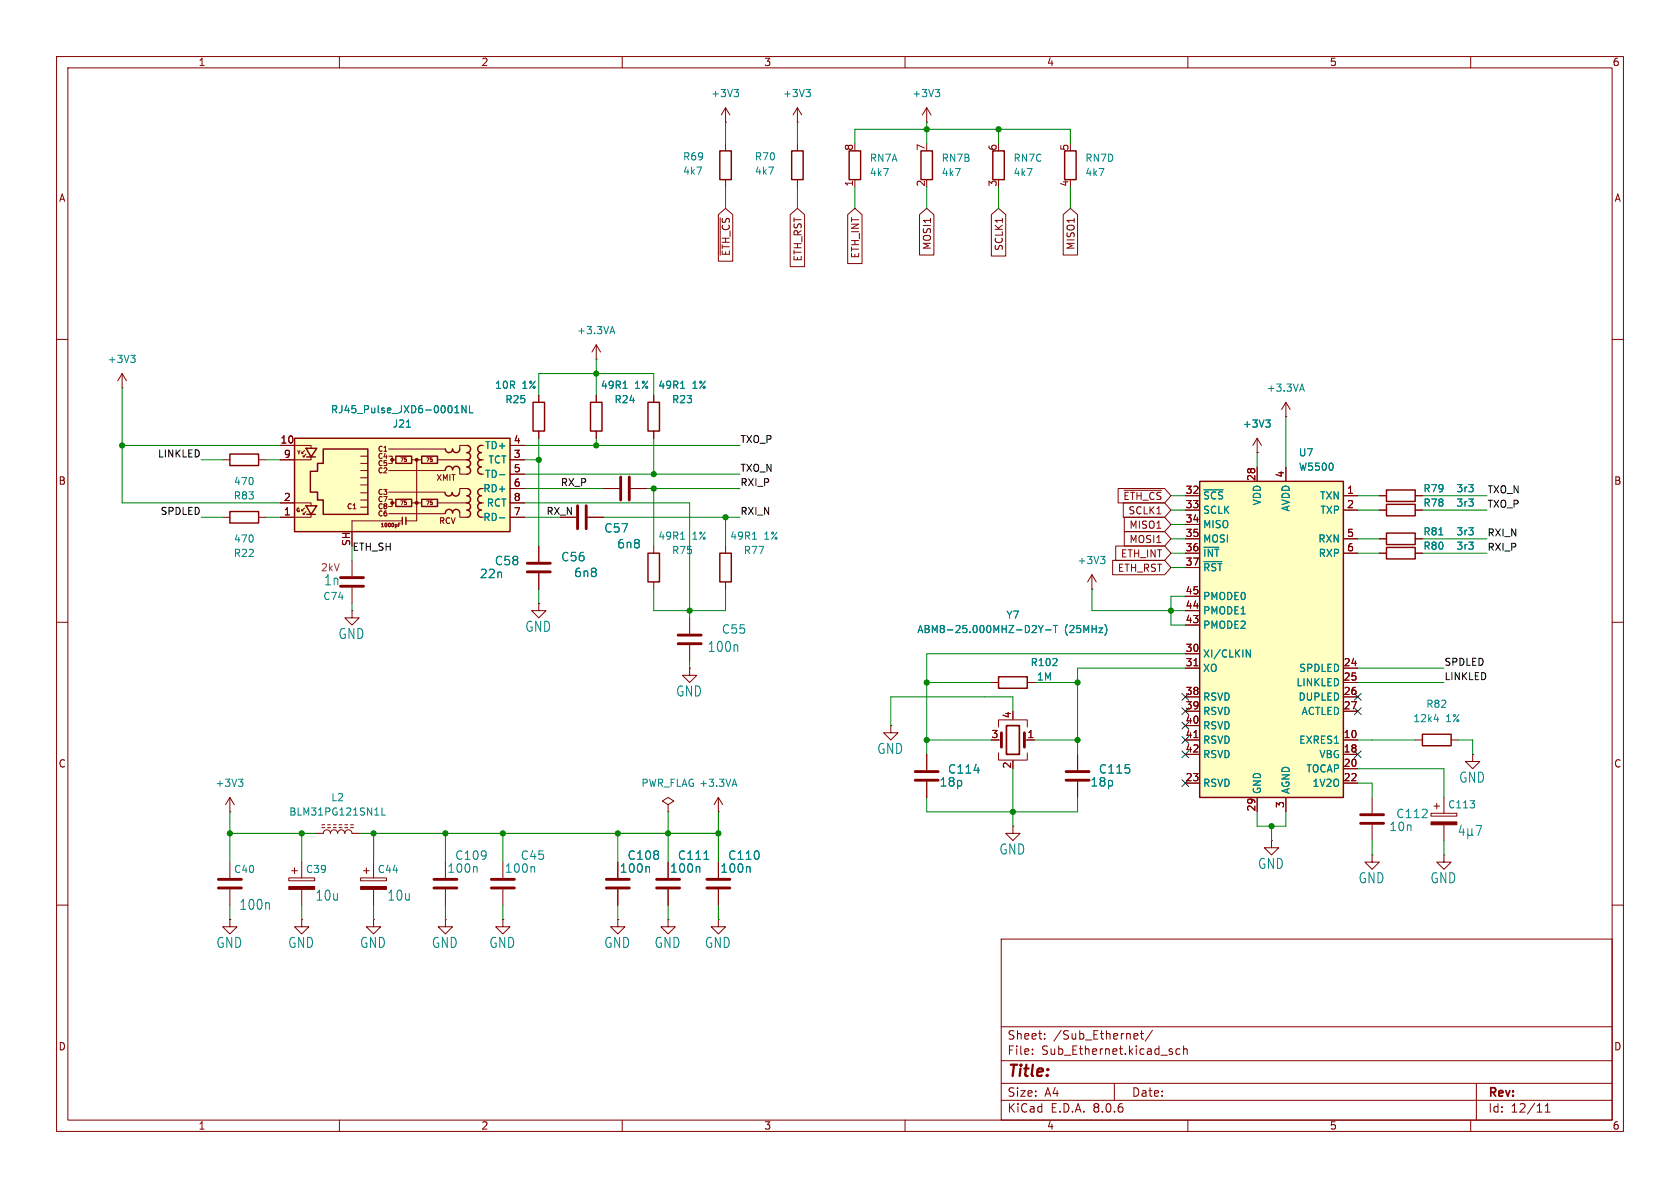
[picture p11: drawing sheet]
<svg xmlns="http://www.w3.org/2000/svg" width="297mm" height="210mm" viewBox="0 0 297 210" stroke-linecap="round" stroke-linejoin="round" font-family="sans-serif">
<g fill="none" stroke="#840000" stroke-width=".18">
<path d="M10 10h277v190h-277zM12 12h273v186h-273zM60 10v2M110 10v2M160 10v2M210 10v2M260 10v2M10 60h2M285 60h2M39.4 91.4h1.2M45.7 91.4h1.3M10 110h2"/>
<path d="M193 104.1h.1M193 101.6l.8 1.3M193 101.6v2.5M193 101.6l-.7 1.3M285 110h2M10 160h2M118.1 157.2v2.8M127 157.2v2.8M285 160h2M118.1 162.6v1.2h1.3l-1.3 1.3-1.3-1.3h1.3M118.1 162.6h.1M177 166h108v32h-108z"/>
<path d="M60 198v2M110 198v2M160 198v2M177 194.5h108M177 191.5h108M177 187.5h108M177 181.5h108M182.5 186.3v.1M182.5 185.5v.1M184.7 183.6v.1M184.7 182.8v.1M197 191.5v3"/>
<path d="M200.7 182.7l.4 .1 .1 .3-.7 .1M201.1 183.6l-.4 .1M201.6 182.7h.6M201.8 182.2v1.3l.4 .2M203.7 182.1l-1.2 2M208.6 185.5l-.4-.1-.3 .3v.4l.1 .2h.6M209.2 185.5l.3-.1 .3 .1 .1 .9M209.2 184.9v1.5M210 198v2M260 198v2M261 191.5v6.5M273.2 196.6h.8"/>
<path d="M273.2 195.5l.4-.4v1.5"/>
</g>
<path d="M194.6 98.4h.7l-.4 .5M195.1 98.9l.2 .2v.3l-.2 .2M123.5 153.2l.2 .2v.8M124.5 151.9h.8M132.4 153.2l.2 .2v.8" fill="none" stroke="#008484" stroke-width=".18"/>
<path d="M116.1 155.4h4M116.1 157h4M125 155.4h4M125 157h4" fill="none" stroke="#840000" stroke-width=".51"/>
<path d="M40.6 90.4h5.1v2.1h-5.1z" fill="none" stroke="#840000" stroke-width=".25"/>
<path d="M212.1 85.1h25.4v55.9h-25.4z" fill="#ffffc2"/>
<g fill="none" stroke="#840000" stroke-width=".25">
<path d="M127.3 26.7h2v5.1h-2zM140 26.7h2v5.1h-2zM150.1 26.7h2v5.1h-2zM162.8 26.7h2v5.1h-2zM175.5 26.7h2v5.1h-2zM188.2 26.7h2v5.1h-2zM114.6 71.1h2v5.1h-2zM40.6 80.3h5.1v2h-5.1zM127.3 97.8h2v5.1h-2zM212.1 85.1h25.4v55.9h-25.4zM245.1 94.2h5.1v2.1h-5.1zM245.1 96.8h5.1v2h-5.1z"/>
<path d="M245.1 89.2h5.1v2h-5.1zM245.1 86.6h5.1v2h-5.1zM251.5 129.8h5v2h-5z"/>
</g>
<g fill="none" stroke="#840000" stroke-width=".18">
<path d="M128.3 19.1v2.5M128.3 19.1l-.8 1.2M128.3 19.1l.7 1.2M141 19.1l-.8 1.2M141 19.1v2.5M141 19.1l.7 1.2M163.8 19.1l.8 1.2M163.8 19.1v2.5M163.8 19.1l-.7 1.2M128.3 21.6h.1M128.3 25.4v1.3M128.3 31.8v1.2"/>
<path d="M141 21.6h.1M141 25.4v1.3M141 31.8v1.2M151.1 31.8v1.2M163.8 21.6h.1M115.6 69.9v1.2M115.6 76.2v1.3M222.2 77.5v2.5M222.2 77.5l.8 1.2M222.2 77.5l-.7 1.2M227.3 73.7h.1M227.3 71.1v2.6"/>
<path d="M227.3 71.1l-.7 1.3M227.3 71.1l.8 1.3M39.4 81.3h1.2M45.7 81.3h1.3M62.2 99.1v2.8M99.1 91.4h2.8M103.9 91.4h2.8M128.3 96.5v1.3M209.5 87.6h2.6M209.5 90.2h2.6M209.5 92.7h2.6M209.5 95.3h2.6"/>
<path d="M209.5 97.8h2.6M222.2 80h.1M222.2 82.6v2.5M227.3 82.6v2.5M237.5 87.6h2.5M237.5 90.2h2.5M237.5 95.3h2.5M237.5 97.8h2.5M243.8 87.6h1.3M243.8 90.2h1.3M243.8 95.3h1.3M243.8 97.8h1.3"/>
<path d="M250.2 87.6h1.3M250.2 90.2h1.3M250.2 95.3h1.3M250.2 97.8h1.3M62.2 108v1.2h1.3l-1.3 1.3-1.2-1.3h1.2M62.2 108h.1M62.2 103.9v2.8M95.2 106.7v1.3h1.3l-1.3 1.2-1.2-1.2h1.2M95.2 106.7h.1M121.9 118.1v1.3h1.3l-1.3 1.3-1.3-1.3h1.3M121.9 118.1h.1M121.9 109.2v2.8"/>
<path d="M121.9 114v2.8M128.3 102.9v1.2M209.5 118.1h2.6M209.5 115.6h2.6M209.5 100.3h2.6M209.5 110.5h2.6M209.5 108h2.6M209.5 105.4h2.6M211.1 117.7h.7M237.5 118.1h2.5M157.5 128.3v1.2h1.2l-1.2 1.3-1.3-1.3h1.3M157.5 128.3h.1"/>
<path d="M190.5 133.4v2.7M190.5 138.2v2.8M209.5 130.8h2.6M209.5 133.4h2.6M209.5 138.4h2.6M209.5 123.2h2.6M209.5 125.7h2.6M209.5 128.3h2.6M211.1 130.4h.7M237.5 130.8h2.5M237.5 133.4h2.5M237.5 135.9h2.5"/>
<path d="M237.5 138.4h2.5M237.5 120.7h2.5M237.5 123.2h2.5M237.5 125.7h2.5M250.2 130.8h1.3M256.5 130.8h1.3M260.3 133.4v1.2h1.3l-1.3 1.3-1.2-1.3h1.2M260.3 133.4h.1M40.6 143.5h.1M40.6 141v2.5M40.6 152.4v2.8M40.6 157.2v2.8"/>
<path d="M40.6 141l.8 1.2M40.6 141l-.7 1.2M51.1 155.2h4.5v.5h-4.5zM51.6 153.9h1M52.1 153.4v1M53.3 152.4v2.8M53.3 157.2v2.8M55.9 147.3h1.2a.64 .64 0 0 1 .7-.6 .64 .64 0 0 1 .6 .6 .64 .64 0 0 1 .7-.6 .64 .64 0 0 1 .6 .6 .64 .64 0 0 1 .6-.6 .64 .64 0 0 1 .7 .6 .64 .64 0 0 1 .6-.6 .64 .64 0 0 1 .6 .6h1.3M56.9 146.3h.5M56.9 145.8h.5M57.9 146.3h.5M57.9 145.8h.5"/>
<path d="M58.9 146.3h.5M58.9 145.8h.5M59.9 146.3h.6M59.9 145.8h.6M61 146.3h.5M61 145.8h.5M62 146.3h.5M62 145.8h.5M63.8 155.2h4.5v.5h-4.5zM64.3 153.9h1M64.8 153.4v1M66 152.4v2.8"/>
<path d="M66 157.2v2.8M78.7 157.2v2.8M88.9 157.2v2.8M109.2 157.2v2.8M118.1 142.2l1-.6-1-.6-1 .6 1 .6v1.3M118.1 143.5h.1M127 143.5h.1M127 141l-.8 1.2M127 141v2.5M127 141l.8 1.2M179.1 146.1v1.2h1.2l-1.2 1.3-1.3-1.3h1.3M179.1 146.1h.1"/>
<path d="M222.2 141v2.5M224.8 148.6v1.3h1.3l-1.3 1.2-1.3-1.2h1.3M224.8 148.6h.1M227.3 141v2.5M242.6 151.1v1.3h1.2l-1.2 1.3-1.3-1.3h1.3M242.6 151.1h.1M242.6 141v2.8M242.6 145.8v2.8M253 143.8h4.6v.5h-4.6zM253.5 142.5h1M254 142v1M255.3 151.1v1.3h1.2l-1.2 1.3-1.3-1.3h1.3"/>
<path d="M255.3 151.1h.1M255.3 141v2.8M255.3 145.8v2.8M40.6 162.6v1.2h1.3l-1.3 1.3-1.2-1.3h1.2M40.6 162.6h.1M53.3 162.6v1.2h1.3l-1.3 1.3-1.2-1.3h1.2M53.3 162.6h.1M66 162.6v1.2h1.3l-1.3 1.3-1.2-1.3h1.2M66 162.6h.1M78.7 162.6v1.2h1.3l-1.3 1.3-1.2-1.3h1.2M78.7 162.6h.1M88.9 162.6v1.2h1.3l-1.3 1.3-1.3-1.3h1.3"/>
<path d="M88.9 162.6h.1M109.2 162.6v1.2h1.3l-1.3 1.3-1.3-1.3h1.3M109.2 162.6h.1M127 162.6v1.2h1.3l-1.3 1.3-1.3-1.3h1.3M127 162.6h.1"/>
</g>
<g fill="none" stroke="#008484" stroke-width=".18">
<path d="M129.8 15.8h.8l-.5 .5M130.3 16.3l.3 .2v.3l-.3 .3M142.5 15.8h.8l-.5 .5M143 16.3l.3 .2v.3l-.3 .3M165.3 15.8h.8l-.4 .5M165.9 16.3l.2 .2v.3l-.2 .3M120.3 68.7h.7M223.8 74.2h.7l-.4 .5M224.3 74.7l.2 .3v.3l-.2 .2M229.9 68.8h.6M230.2 67.9l.4 1.3M133 95.3h.7"/>
<path d="M212.8 86.6h3.5M212.8 99.3h3.2M254.4 94.6h.7M220.3 114.9l.7 1.2v-1.2M42.2 137.7h.7l-.4 .5M42.7 138.2l.2 .3v.3l-.2 .2M129.5 138.6h.6M129.8 137.7l.5 1.3M253.5 127.2h.8M67.5 142.8v1.3h.6M84.1 153.2l.2 .2v.8M94.3 153.2l.2 .2v.8"/>
<path d="M114.6 153.2l.2 .2v.8M258.3 145.8l-.3 1.3h.9M258.7 146.5v1.2M259.5 146.5v1.8M259.5 147.4l.2 .3h.3l.2-.3M260.2 147.4l.2 .3M260.2 146.5v.9M260.9 145.9h1l-.6 1.8"/>
</g>
<g fill="#840000" stroke="#840000" stroke-width=".18">
<path d="M253 145.3h4.6v.5h-4.6z"/>
<path d="M51.1 156.7h4.5v.5h-4.5z"/>
<path d="M63.8 156.7h4.5v.5h-4.5z"/>
</g>
<g fill="none" stroke="#840000" stroke-width=".51">
<path d="M102.1 89.4v4.1M103.6 89.4v4.1M60.2 103.6h4.1M60.2 102.1h4.1M119.9 112.3h4.1M119.9 113.8h4.1M188.5 136.4h4M188.5 137.9h4M38.6 155.4h4.1M38.6 157h4.1M76.7 155.4h4.1M76.7 157h4.1"/>
<path d="M86.9 155.4h4M86.9 157h4M107.2 155.4h4.1M107.2 157h4.1M240.5 144h4.1M240.5 145.5h4.1"/>
</g>
<path d="M52.1 77.5h38.1v16.5h-38.1z" fill="#ffffc2"/>
<g fill="#840000" stroke="#840000" stroke-width=".18">
<circle cx="73.7" cy="88.9" r=".25"/>
<circle cx="73.7" cy="81.3" r=".25"/>
<circle cx="69.3" cy="88.9" r=".25"/>
<circle cx="69.3" cy="81.3" r=".25"/>
</g>
<g fill="none" stroke="#840000" stroke-width=".18">
<path d="M127 37.9l1.3-1.1 1.2 1.1v8.3h-2.5zM127.3 38.5v6.6M139.7 37.9l1.3-1.1 1.2 1.1v9.2h-2.5zM149.9 37.9l1.2-1.1 1.3 1.1v8.7h-2.5zM162.6 37.9l1.2-1.1 1.3 1.1v7.2h-2.5zM175.3 37.9l1.2-1.1 1.3 1.1v7.4h-2.5zM188 37.9l1.2-1.1 1.3 1.1v7.2h-2.5zM21.6 68.6h.1M21.6 66l.8 1.3M21.6 66v2.6M21.6 66l-.8 1.3M49.5 78.7h5.5v.5"/>
<path d="M53.3 79.9v.2M53.8 79.6l-.5 .5h.3M68.7 79.4h10M82.5 78.7h-1.2v.7M90.2 78.7h2.5M95.2 69.9v1.2M95.2 76.2v1.3M105.4 63.5h.1M105.4 61l-.8 1.2M105.4 61v2.5M105.4 69.9v1.2M105.4 76.2v1.3"/>
<path d="M105.4 61l.8 1.2M115.6 69.9v1.2M115.6 76.2v1.3M49.5 88.9h5.5v.5M53.3 90v.3M53.6 80.5v.3M53.6 90.7v.2M53.8 89.8l-.5 .5h.3M54.1 90.4l-.5 .5h.2M54.1 80.3l-.5 .5h.2M55 90.9v.5h-5.5M55 80.8v.5h-5.5"/>
<path d="M63.8 83.2h1.2M63.8 88.4h1.2M63.8 87.1h1.2M63.8 85.7h1.2M63.8 84.5h1.2M63.8 89.7h1.2M63.8 81.9h1.2M63.8 80.6h1.2M68.7 88.3h.6v1.2h-.6M68.7 80.6h.6v1.3h-.6M68.7 90.8h10M68.7 83.2h10"/>
<path d="M68.7 87h9.9M69.3 88.9h.5M69.3 81.3h.5M70.5 92.8h.2M70.8 92.5h-.3v.6M71.1 92.1h-8.9v1.9M72.8 88.9h1.7M72.8 81.3h1.7M73.7 81.3v10.8h-1.9M77.3 81.3h5.2M77.5 88.9h5M81.3 90.8v.6h1.2"/>
<path d="M81.3 83.2v.6h1.2M82.5 86.4h-1.2v.6M85.1 88.9h.4M85.1 81.3h.4M90.2 88.9h2.5M90.2 81.3h2.5M90.2 91.4h2.5M90.2 83.8h2.5M90.2 86.4h2.5M95.2 96.5v2.8M99.1 91.4h2.8M103.9 91.4h2.8"/>
<path d="M106.7 86.4h2.8M111.5 86.4h2.8M115.6 96.5v1.3M196.7 99.1h9.2l1.1 1.2-1.1 1.3h-9.2zM197.2 96.5h8.7l1.1 1.3-1.1 1.3h-8.7zM197.7 86.4h8.2l1.1 1.2-1.1 1.3h-8.2zM198.6 88.9h7.3l1.1 1.3-1.1 1.2h-7.3zM198.7 86.7h6.7M198.8 91.4h7.1l1.1 1.3-1.1 1.3h-7.1zM198.8 94h7.1l1.1 1.3-1.1 1.2h-7.1zM209.5 87.6h2.6M209.5 90.2h2.6"/>
<path d="M209.5 92.7h2.6M209.5 95.3h2.6M209.5 97.8h2.6M222.2 80h.1M222.2 82.6v2.5M227.3 82.6v2.5M237.5 87.6h2.5M237.5 90.2h2.5M237.5 95.3h2.5M237.5 97.8h2.5M243.8 87.6h1.3M243.8 90.2h1.3"/>
<path d="M243.8 95.3h1.3M243.8 97.8h1.3M250.2 87.6h1.3M250.2 90.2h1.3M250.2 95.3h1.3M250.2 97.8h1.3M95.2 101.3v2.8M115.6 102.9v1.2M209.5 118.1h2.6M209.5 115.6h2.6M209.5 100.3h2.6M209.5 110.5h2.6"/>
<path d="M209.5 108h2.6M209.5 105.4h2.6M211.1 117.7h.7M237.5 118.1h2.5M163.8 133.4v2.7M163.8 138.2v2.8M175.3 120.7h1.2M176.5 128.5v-1.2h5.1v1.2M176.5 133.1v1.3h5.1v-1.3M176.5 130.8h.5M179.1 134.4v.2M181.6 130.8h1.3"/>
<path d="M181.6 120.7h1.3M190.5 133.4v2.7M190.5 138.2v2.8M209.5 130.8h2.6M209.5 133.4h2.6M209.5 138.4h2.6M209.5 123.2h2.6M209.5 125.7h2.6M209.5 128.3h2.6M211.1 130.4h.7M237.5 130.8h2.5M237.5 120.7h2.5"/>
<path d="M237.5 133.4h2.5M237.5 135.9h2.5M237.5 138.4h2.5M237.5 123.2h2.5M237.5 125.7h2.5M109.2 157.2v2.8M118.1 157.2v2.8M127 157.2v2.8M222.2 141v2.5M227.3 141v2.5"/>
</g>
<g fill="none" stroke="#840000" stroke-width=".25">
<path d="M52.1 77.5h38.1v16.5h-38.1zM54.1 79.2h1.9l-1 1.6zM57.1 79.4h7.9v11.5h-7.9v-2.5h-1v-1.4h-1.2v-3.7h1.2v-1.4h1zM78.7 79.4a.64 .64 0 0 0 .7 .6 .64 .64 0 0 0 .6-.6 .64 .64 0 0 0 .6 .6 .64 .64 0 0 0 .7-.6M82.6 78.7a.64 .64 0 0 1 .6 .7 .64 .64 0 0 1-.6 .6M85.1 78.7a.64 .64 0 0 0-.7 .7 .64 .64 0 0 0 .7 .6 .64 .64 0 0 0-.7 .6 .64 .64 0 0 0 .7 .7 .64 .64 0 0 0-.7 .6 .64 .64 0 0 0 .7 .7 .64 .64 0 0 0-.7 .6 .64 .64 0 0 0 .7 .6M94.2 71.1h2.1v5.1h-2.1zM104.4 71.1h2v5.1h-2zM54.1 89.4h1.9l-1 1.5zM54.2 90.9h1.6M54.2 80.8h1.6M70 88.3h2.8v1.2h-2.8z"/>
<path d="M70 80.6h2.8v1.3h-2.8zM71.1 91.4v1.3M71.8 91.4v1.3M74.5 88.3h2.8v1.2h-2.8zM74.5 80.6h2.8v1.3h-2.8zM78.7 87.1a.64 .64 0 0 0 .6 .6 .64 .64 0 0 0 .6-.6 .64 .64 0 0 0 .7 .6 .64 .64 0 0 0 .6-.6M78.7 90.7a.64 .64 0 0 1 .7-.7 .64 .64 0 0 1 .6 .7 .64 .64 0 0 1 .6-.7 .64 .64 0 0 1 .7 .7M78.7 83.1a.64 .64 0 0 1 .7-.7 .64 .64 0 0 1 .6 .7 .64 .64 0 0 1 .6-.7 .64 .64 0 0 1 .7 .7M82.6 88.9a.64 .64 0 0 1 .6 .6 .64 .64 0 0 1-.6 .7 .64 .64 0 0 1 .6 .6 .64 .64 0 0 1-.6 .6M82.6 86.4a.64 .64 0 0 1 .6 .6 .64 .64 0 0 1-.6 .6 .64 .64 0 0 1 .6 .7 .64 .64 0 0 1-.6 .6M82.6 80a.64 .64 0 0 1 .6 .6 .64 .64 0 0 1-.6 .7 .64 .64 0 0 1 .6 .6 .64 .64 0 0 1-.6 .7 .64 .64 0 0 1 .6 .6 .64 .64 0 0 1-.6 .6M85.1 86.4a.63 .63 0 0 0-.6 .6 .63 .63 0 0 0 .6 .6 .64 .64 0 0 0-.7 .7 .64 .64 0 0 0 .7 .6 .64 .64 0 0 0-.7 .6 .64 .64 0 0 0 .7 .7 .64 .64 0 0 0-.7 .6 .64 .64 0 0 0 .7 .6"/>
<path d="M114.6 97.8h2v5.1h-2zM176.5 119.6h5.1v2.1h-5.1z"/>
</g>
<g fill="none" stroke="#008484" stroke-width=".18">
<path d="M107.9 58.6h.7M108.3 57.7l.4 1.3M23.1 62.8h.8l-.4 .5M23.6 63.3l.3 .2v.3l-.3 .3M71.8 75.5h.8M80.4 73h.7M80.5 72l.3-.3v1.3M82.4 71.7v1.3l-.7-1.3v1.3M83 71.7v1.3h.6M110.2 68.7h.7M120.3 68.7h.7M223.8 74.2h.7l-.4 .5"/>
<path d="M224.3 74.7l.2 .3v.3l-.2 .2M88.3 83.9h1M88.3 91.5h1M120.3 95.3h.7M212.8 86.6h3.5M212.8 99.3h3.2M254.4 94.6h.7M183 110.6l.2 .2v.3l-.8 .7h.8M183.6 110.6l.4 .6M184 111.2v.6M184.4 110.6l-.4 .6M184.8 111.3h1"/>
<path d="M186.2 110.6h.8M186.6 110.6v1.2M195.4 110.4a1.49 1.49 0 0 1 0 1.9M220.3 114.9l.7 1.2v-1.2M114.6 153.2l.2 .2v.8M123.5 153.2l.2 .2v.8M124.5 151.9h.8M132.4 153.2l.2 .2v.8"/>
</g>
<path d="M93.2 99.6h4.1M109.7 84.3v4.1M111.3 84.3v4.1M93.2 101.1h4.1M161.8 136.4h4.1M161.8 137.9h4.1M177 129.5v2.6M181.1 129.5v2.6" fill="none" stroke="#840000" stroke-width=".51"/>
<path d="M177.9 128.3h2.3v5.1h-2.3z" fill="none" stroke="#840000" stroke-width=".3"/>
<g fill="none" stroke="#008400" stroke-width=".18">
<path d="M128.3 21.6v3.8M128.3 33v3.8M141 21.6v3.8M141 33v3.8M151.1 25.4v-2.5h38.1v2.5M151.1 33v3.8M163.8 21.6v3.8M163.8 33v3.8M176.5 22.9v2.5M176.5 33v3.8M189.2 33v3.8M21.6 78.7h27.9"/>
<path d="M21.6 68.6v20.3h27.9M92.7 78.7h38.1M95.2 69.9v-3.9h20.4v3.9M95.2 77.5v19M105.4 63.5v6.4M105.4 77.5v1.2M115.6 77.5v6.3M227.3 73.7v8.9M35.6 81.3h3.8M35.6 91.4h3.8M47 81.3h2.5M47 91.4h2.5"/>
<path d="M62.2 96.5v2.6M92.7 81.3h2.5M92.7 91.4h6.4M92.7 88.9h29.2v20.3M92.7 83.8h38.1M92.7 86.4h14M106.7 91.4h24.1M114.3 86.4h16.5M115.6 86.4v10.1M128.3 91.4v5.1M207 87.6h2.5M207 95.3h2.5"/>
<path d="M207 97.8h2.5M207 90.2h2.5M207 92.7h2.5M222.2 80v2.6M240 87.6h3.8M240 95.3h3.8M240 97.8h3.8M240 90.2h3.8M251.5 87.6h11.4M251.5 95.3h11.4M251.5 97.8h11.4M251.5 90.2h11.4"/>
<path d="M62.2 106.7v1.3M95.2 104.1v2.6M115.6 104.1v3.9h12.7v-3.9M121.9 116.8v1.3M193 104.1v3.9h16.5M207 100.3h2.5M209.5 105.4h-2.5v5.1h2.5M209.5 118.1h-19v15.3M209.5 115.6h-45.7v17.8M240 118.1h15.3M163.8 130.8h11.5M163.8 120.7h11.5"/>
<path d="M179.1 125.7v-2.5h-21.6v5.1M179.1 135.9v10.2M182.9 130.8h7.6M182.9 120.7h7.6M240 130.8h10.2M240 138.4h2.6v2.6M240 135.9h15.3v5.1M240 120.7h15.3M257.8 130.8h2.5v2.6M40.6 147.3h15.3M40.6 143.5v8.9M53.3 147.3v5.1"/>
<path d="M63.5 147.3h63.5M66 147.3v5.1M78.7 147.3v5.1M88.9 147.3v5.1M109.2 147.3v5.1M118.1 143.5v8.9M127 143.5v8.9M163.8 141v2.5h26.7v-2.5M222.2 143.5v2.6h5.1v-2.6M224.8 146.1v2.5M242.6 148.6v2.5M255.3 148.6v2.5"/>
<path d="M40.6 160v2.6M53.3 160v2.6M66 160v2.6M78.7 160v2.6M88.9 160v2.6M109.2 160v2.6M118.1 160v2.6M127 160v2.6"/>
</g>
<g fill="none" stroke="#000084" stroke-width=".18">
<path d="M208.9 122.6l1.3 1.2M208.9 137.8l1.3 1.2M208.9 130.2l1.3 1.2M208.9 132.7l1.3 1.3M208.9 127.7l1.3 1.2M208.9 125.1l1.3 1.2M210.2 122.6l-1.3 1.2M210.2 137.8l-1.3 1.2M210.2 130.2l-1.3 1.2M210.2 132.7l-1.3 1.3M210.2 127.7l-1.3 1.2M210.2 125.1l-1.3 1.2"/>
<path d="M239.4 132.7l1.2 1.3M239.4 122.6l1.2 1.2M239.4 125.1l1.2 1.2M240.6 132.7l-1.2 1.3M240.6 122.6l-1.2 1.2M240.6 125.1l-1.2 1.2"/>
</g>
<g fill="#008400" stroke="#008400" stroke-width=".18">
<circle cx="224.8" cy="146.1" r=".46"/>
<circle cx="207" cy="108" r=".46"/>
<circle cx="190.5" cy="130.8" r=".46"/>
<circle cx="179.1" cy="143.5" r=".46"/>
<circle cx="190.5" cy="120.7" r=".46"/>
<circle cx="176.5" cy="22.9" r=".46"/>
<circle cx="163.8" cy="22.9" r=".46"/>
<circle cx="53.3" cy="147.3" r=".46"/>
<circle cx="40.6" cy="147.3" r=".46"/>
<circle cx="78.7" cy="147.3" r=".46"/>
<circle cx="88.9" cy="147.3" r=".46"/>
<circle cx="66" cy="147.3" r=".46"/>
<circle cx="109.2" cy="147.3" r=".46"/>
<circle cx="118.1" cy="147.3" r=".46"/>
<circle cx="163.8" cy="120.7" r=".46"/>
<circle cx="127" cy="147.3" r=".46"/>
<circle cx="163.8" cy="130.8" r=".46"/>
<circle cx="121.9" cy="108" r=".46"/>
<circle cx="115.6" cy="83.8" r=".46"/>
<circle cx="105.4" cy="78.7" r=".46"/>
<circle cx="115.6" cy="86.4" r=".46"/>
<circle cx="105.4" cy="66" r=".46"/>
<circle cx="128.3" cy="91.4" r=".46"/>
<circle cx="95.2" cy="81.3" r=".46"/>
<circle cx="21.6" cy="78.7" r=".46"/>
</g>
<text font-size="2.8" fill="#840000" x="178" y="190.9">Title:</text>
<g font-size="2.5" fill="#008484">
<text x="57.2" y="103.7">1n</text>
<text x="59.7" y="113.2">GND</text>
<text x="92.8" y="111.9">GND</text>
<text x="125" y="115.5">100n</text>
<text x="119.4" y="123.3">GND</text>
<text x="155" y="133.5">GND</text>
<text x="257.9" y="138.6">GND</text>
<text x="176.6" y="151.3">GND</text>
<text x="222.3" y="153.8">GND</text>
<text x="42.2" y="161.1">100n</text>
<text x="55.7" y="159.4">10u</text>
<text x="68.4" y="159.4">10u</text>
<text x="240.1" y="156.4">GND</text>
<text x="252.8" y="156.4">GND</text>
<text x="38.2" y="167.8">GND</text>
<text x="50.9" y="167.8">GND</text>
<text x="63.6" y="167.8">GND</text>
<text x="76.3" y="167.8">GND</text>
<text x="86.4" y="167.8">GND</text>
<text x="106.7" y="167.8">GND</text>
<text x="115.6" y="167.8">GND</text>
<text x="124.5" y="167.8">GND</text>
</g>
<g font-size="2.1" fill="#008484">
<text x="106.7" y="94.4">C57</text>
<text x="87.4" y="100.1">C58</text>
<text x="99.1" y="99.4">C56</text>
<text x="109" y="97.2">6n8</text>
<text x="84.7" y="102.4">22n</text>
<text x="101.4" y="102.2">6n8</text>
<text x="127.5" y="112.2">C55</text>
<text x="167.5" y="137">C114</text>
<text x="194.2" y="137">C115</text>
<text x="166" y="139.2">18p</text>
<text x="192.7" y="139.2">18p</text>
<text x="245.5" y="147.1">10n</text>
<text x="246.7" y="144.8">C112</text>
<text x="79" y="154.5">100n</text>
<text x="80.4" y="152.2">C109</text>
<text x="89.1" y="154.5">100n</text>
<text x="92" y="152.2">C45</text>
<text x="110.8" y="152.2">C108</text>
<text x="119.7" y="152.2">C111</text>
<text x="128.6" y="152.2">C110</text>
</g>
<g font-size="2.1" fill="#840000">
<text x="109.5" y="154.5">100n</text>
<text x="118.4" y="154.5">100n</text>
<text x="127.2" y="154.5">100n</text>
<text x="178" y="184">Sheet:</text>
<text x="186.2" y="184">/Sub_Ethernet/</text>
<text x="178" y="186.7">File:</text>
<text x="184.1" y="186.7">Sub_Ethernet.kicad_sch</text>
<text x="178" y="196.9">KiCad</text>
<text x="178" y="194.1">Size:</text>
<text x="184.7" y="194.1">A4</text>
<text x="185.7" y="196.9">E.D.A.</text>
<text x="193.3" y="196.9">8.0.6</text>
<text x="200" y="194.1">Date:</text>
<text x="263" y="194.3">Rev:</text>
<text x="263" y="196.9">Id:</text>
<text x="267.1" y="196.9">12/11</text>
</g>
<g font-size="1.8" fill="#840000">
<text x="35" y="11.9">1</text>
<text x="85" y="11.9">2</text>
<text x="135" y="11.9">3</text>
<text x="185" y="11.9">4</text>
<text x="235" y="11.9">5</text>
<text x="285" y="11.9">6</text>
<text x="150.9" y="26.7" transform="rotate(-90 150.9 26.7)">8</text>
<text x="163.6" y="26.7" transform="rotate(-90 163.6 26.7)">7</text>
<text x="176.3" y="26.7" transform="rotate(-90 176.3 26.7)">6</text>
<text x="189" y="26.7" transform="rotate(-90 189 26.7)">5</text>
<text x="10.3" y="35.9">A</text>
<text x="150.9" y="33.1" transform="rotate(-90 150.9 33.1)">1</text>
<text x="163.6" y="33.1" transform="rotate(-90 163.6 33.1)">2</text>
<text x="176.3" y="33.1" transform="rotate(-90 176.3 33.1)">3</text>
<text x="189" y="33.1" transform="rotate(-90 189 33.1)">4</text>
<text x="285.3" y="35.9">A</text>
<text x="129.2" y="45.4" transform="rotate(-90 129.2 45.4)">~{ETH_CS}</text>
<text x="141.9" y="46.3" transform="rotate(-90 141.9 46.3)">ETH_RST</text>
<text x="152.1" y="45.8" transform="rotate(-90 152.1 45.8)">ETH_INT</text>
<text x="164.8" y="44.3" transform="rotate(-90 164.8 44.3)">MOSI1</text>
<text x="177.5" y="44.4" transform="rotate(-90 177.5 44.4)">SCLK1</text>
<text x="190.2" y="44.3" transform="rotate(-90 190.2 44.3)">MISO1</text>
<text x="49.5" y="78.5">10</text>
<text x="50.1" y="81">9</text>
<text x="90.7" y="81">3</text>
<text x="90.7" y="78.5">4</text>
<text x="90.7" y="83.6">5</text>
<text x="10.3" y="85.9">B</text>
<text x="50.1" y="88.6">2</text>
<text x="90.7" y="86.1">6</text>
<text x="90.7" y="88.6">8</text>
<text x="198.5" y="88.6">~{ETH_CS}</text>
<text x="209.5" y="87.4">32</text>
<text x="209.5" y="89.9">33</text>
<text x="222" y="85.1" transform="rotate(-90 222 85.1)">28</text>
<text x="227.1" y="84.5" transform="rotate(-90 227.1 84.5)">4</text>
<text x="238.1" y="87.4">1</text>
<text x="238.1" y="89.9">2</text>
<text x="285.3" y="85.9">B</text>
<text x="50.1" y="91.2">1</text>
<text x="90.7" y="91.2">7</text>
<text x="199.4" y="91.1">SCLK1</text>
<text x="199.6" y="93.7">MISO1</text>
<text x="209.5" y="92.5">34</text>
<text x="209.5" y="95">35</text>
<text x="238.1" y="95">5</text>
<text x="62" y="96.6" transform="rotate(-90 62 96.6)">SH</text>
<text x="197.5" y="101.3">ETH_RST</text>
<text x="198.1" y="98.7">ETH_INT</text>
<text x="199.6" y="96.2">MOSI1</text>
<text x="209.5" y="97.5">36</text>
<text x="209.5" y="100.1">37</text>
<text x="238.1" y="97.5">6</text>
<text x="209.5" y="107.7">44</text>
<text x="209.5" y="105.2">45</text>
<text x="209.5" y="110.2">43</text>
<text x="209.5" y="115.3">30</text>
<text x="209.5" y="117.9">31</text>
<text x="237.4" y="117.9">24</text>
<text x="209.5" y="122.9">38</text>
<text x="209.5" y="125.5">39</text>
<text x="237.4" y="120.4">25</text>
<text x="237.4" y="122.9">26</text>
<text x="237.4" y="125.5">27</text>
<text x="175.2" y="130.6">3</text>
<text x="178.8" y="127.1" transform="rotate(-90 178.8 127.1)">4</text>
<text x="181.5" y="130.6">1</text>
<text x="209.5" y="128">40</text>
<text x="209.5" y="130.6">41</text>
<text x="237.4" y="130.6">10</text>
<text x="10.3" y="135.9">C</text>
<text x="178.8" y="136" transform="rotate(-90 178.8 136)">2</text>
<text x="209.5" y="133.1">42</text>
<text x="237.4" y="133.1">18</text>
<text x="237.4" y="135.6">20</text>
<text x="285.3" y="135.9">C</text>
<text x="209.5" y="138.2">23</text>
<text x="222" y="143.6" transform="rotate(-90 222 143.6)">29</text>
<text x="227.1" y="142.9" transform="rotate(-90 227.1 142.9)">3</text>
<text x="237.4" y="138.2">22</text>
<text x="10.3" y="185.9">D</text>
<text x="285.3" y="185.9">D</text>
<text x="35" y="199.9">1</text>
<text x="85" y="199.9">2</text>
<text x="135" y="199.9">3</text>
<text x="185" y="199.9">4</text>
<text x="235" y="199.9">5</text>
<text x="285" y="199.9">6</text>
</g>
<g font-size="1.8" fill="#008484">
<text x="125.6" y="17.4">+3V3</text>
<text x="138.3" y="17.4">+3V3</text>
<text x="161.2" y="17.4">+3V3</text>
<text x="120.7" y="28.5">R69</text>
<text x="133.4" y="28.5">R70</text>
<text x="153.7" y="28.8">RN7A</text>
<text x="166.4" y="28.8">RN7B</text>
<text x="179.1" y="28.8">RN7C</text>
<text x="191.8" y="28.8">RN7D</text>
<text x="120.7" y="31.1">4k7</text>
<text x="133.4" y="31.1">4k7</text>
<text x="153.7" y="31.3">4k7</text>
<text x="166.4" y="31.3">4k7</text>
<text x="179.1" y="31.3">4k7</text>
<text x="191.8" y="31.3">4k7</text>
<text x="101.9" y="59.3">+3.3VA</text>
<text x="18.9" y="64.4">+3V3</text>
<text x="87.4" y="68.9">10R</text>
<text x="89.2" y="71.5">R25</text>
<text x="92.3" y="68.9">1%</text>
<text x="106.1" y="68.9">49R1</text>
<text x="108.5" y="71.5">R24</text>
<text x="112.2" y="68.9">1%</text>
<text x="116.3" y="68.9">49R1</text>
<text x="118.7" y="71.5">R23</text>
<text x="122.4" y="68.9">1%</text>
<text x="223.8" y="69.4">+3.3VA</text>
<text x="58.4" y="73.3">RJ45_Pulse_JXD6-0001NL</text>
<text x="69.3" y="75.8">J21</text>
<text x="219.6" y="75.8">+3V3</text>
<text x="85.6" y="79.6">TD+</text>
<text x="86.3" y="82.1">TCT</text>
<text x="229.5" y="80.9">U7</text>
<text x="229.5" y="83.4">W5500</text>
<text x="41.2" y="88.5">R83</text>
<text x="41.3" y="86">470</text>
<text x="85.3" y="87.2">RD+</text>
<text x="85.6" y="84.7">TD-</text>
<text x="86" y="89.8">RCT</text>
<text x="212.6" y="88.5">~{SCS}</text>
<text x="223.1" y="89.4" transform="rotate(-90 223.1 89.4)">VDD</text>
<text x="233.3" y="88.5">TXN</text>
<text x="251.5" y="89.8">R78</text>
<text x="251.5" y="87.2">R79</text>
<text x="257.4" y="89.8">3r3</text>
<text x="257.4" y="87.2">3r3</text>
<text x="85.3" y="92.3">RD-</text>
<text x="116.3" y="95.6">49R1</text>
<text x="122.4" y="95.6">1%</text>
<text x="129" y="95.6">49R1</text>
<text x="135.1" y="95.6">1%</text>
<text x="212.6" y="91">SCLK</text>
<text x="212.6" y="93.6">MISO</text>
<text x="228.2" y="90.5" transform="rotate(-90 228.2 90.5)">AVDD</text>
<text x="233.3" y="91">TXP</text>
<text x="251.5" y="94.8">R81</text>
<text x="257.4" y="94.8">3r3</text>
<text x="41.2" y="98.7">R22</text>
<text x="41.3" y="96.1">470</text>
<text x="118.7" y="98.1">R75</text>
<text x="131.4" y="98.1">R77</text>
<text x="190.4" y="99.9">+3V3</text>
<text x="212.6" y="96.1">MOSI</text>
<text x="212.6" y="98.7">~{INT}</text>
<text x="212.6" y="101.2">~{RST}</text>
<text x="233" y="96.1">RXN</text>
<text x="233" y="98.7">RXP</text>
<text x="251.5" y="97.4">R80</text>
<text x="257.4" y="97.4">3r3</text>
<text x="57.1" y="106.3">C74</text>
<text x="212.6" y="106.3">PMODE0</text>
<text x="162.1" y="112.1">ABM8-25.000MHZ-D2Y-T</text>
<text x="177.8" y="109.6">Y7</text>
<text x="188.2" y="112.1">(25MHz)</text>
<text x="212.6" y="111.4">PMODE2</text>
<text x="212.6" y="108.8">PMODE1</text>
<text x="182.1" y="118">R102</text>
<text x="212.6" y="116.4">XI/CLKIN</text>
<text x="212.6" y="119">XO</text>
<text x="229.6" y="119">SPDLED</text>
<text x="183.2" y="120.5">1M</text>
<text x="212.6" y="124.1">RSVD</text>
<text x="229.1" y="121.5">LINKLED</text>
<text x="229.5" y="124.1">DUPLED</text>
<text x="252.1" y="125.3">R82</text>
<text x="212.6" y="126.6">RSVD</text>
<text x="212.6" y="129.1">RSVD</text>
<text x="212.6" y="131.7">RSVD</text>
<text x="229.6" y="131.7">EXRES1</text>
<text x="230" y="126.6">ACTLED</text>
<text x="249.8" y="127.9">12k4</text>
<text x="255.6" y="127.9">1%</text>
<text x="212.6" y="134.2">RSVD</text>
<text x="230.9" y="136.8">TOCAP</text>
<text x="233.2" y="134.2">VBG</text>
<text x="38" y="139.3">+3V3</text>
<text x="58.5" y="141.8">L2</text>
<text x="113.3" y="139.3">PWR_FLAG +3.3VA</text>
<text x="212.6" y="139.3">RSVD</text>
<text x="223.1" y="140.5" transform="rotate(-90 223.1 140.5)">GND</text>
<text x="228.2" y="140.5" transform="rotate(-90 228.2 140.5)">AGND</text>
<text x="231.9" y="139.3">1V2O</text>
<text x="255.9" y="143.1">C113</text>
<text x="51" y="144.4">BLM31PG121SN1L</text>
<text x="41.3" y="154.5">C40</text>
<text x="54" y="154.5">C39</text>
<text x="66.7" y="154.5">C44</text>
</g>
<text font-size="1.8" fill="#840084" x="56.7" y="101.2">2kV</text>
<text font-size="1.8" x="62.2" y="97.4">ETH_SH</text>
<g font-size="1.7">
<text x="27.8" y="80.9">LINKLED</text>
<text x="130.8" y="83.5">TXO_N</text>
<text x="130.8" y="78.4">TXO_P</text>
<text x="99.1" y="86">RX_P</text>
<text x="130.8" y="86">RXI_P</text>
<text x="262.9" y="87.3">TXO_N</text>
<text x="262.9" y="89.8">TXO_P</text>
<text x="28.3" y="91.1">SPDLED</text>
<text x="96.5" y="91.1">RX_N</text>
<text x="130.8" y="91.1">RXI_N</text>
<text x="262.9" y="94.9">RXI_N</text>
<text x="262.9" y="97.4">RXI_P</text>
<text x="255.3" y="117.8">SPDLED</text>
<text x="255.3" y="120.3">LINKLED</text>
</g>
<g font-size="1.4" fill="#840000">
<text x="77" y="85.2">XMIT</text>
<text x="77.5" y="92.8">RCV</text>
</g>
<g font-size="1.2" fill="#840000">
<text x="66.7" y="80">C1</text>
<text x="66.7" y="83.9">C2</text>
<text x="66.7" y="81.3">C4</text>
<text x="66.7" y="82.6">C5</text>
<text x="66.7" y="87.7">C3</text>
<text x="66.7" y="88.9">C7</text>
<text x="61.2" y="90.2">C1</text>
<text x="66.7" y="91.5">C6</text>
<text x="66.7" y="90.2">C8</text>
</g>
<g font-size=".9" fill="#840000">
<text x="52.4" y="80.6">Y</text>
<text x="70.6" y="81.8">75</text>
<text x="75.2" y="81.8">75</text>
<text x="70.6" y="89.4">75</text>
<text x="75.2" y="89.4">75</text>
<text x="52.2" y="90.7">G</text>
<text x="67.2" y="93.4">1000pF</text>
</g>
</svg>
